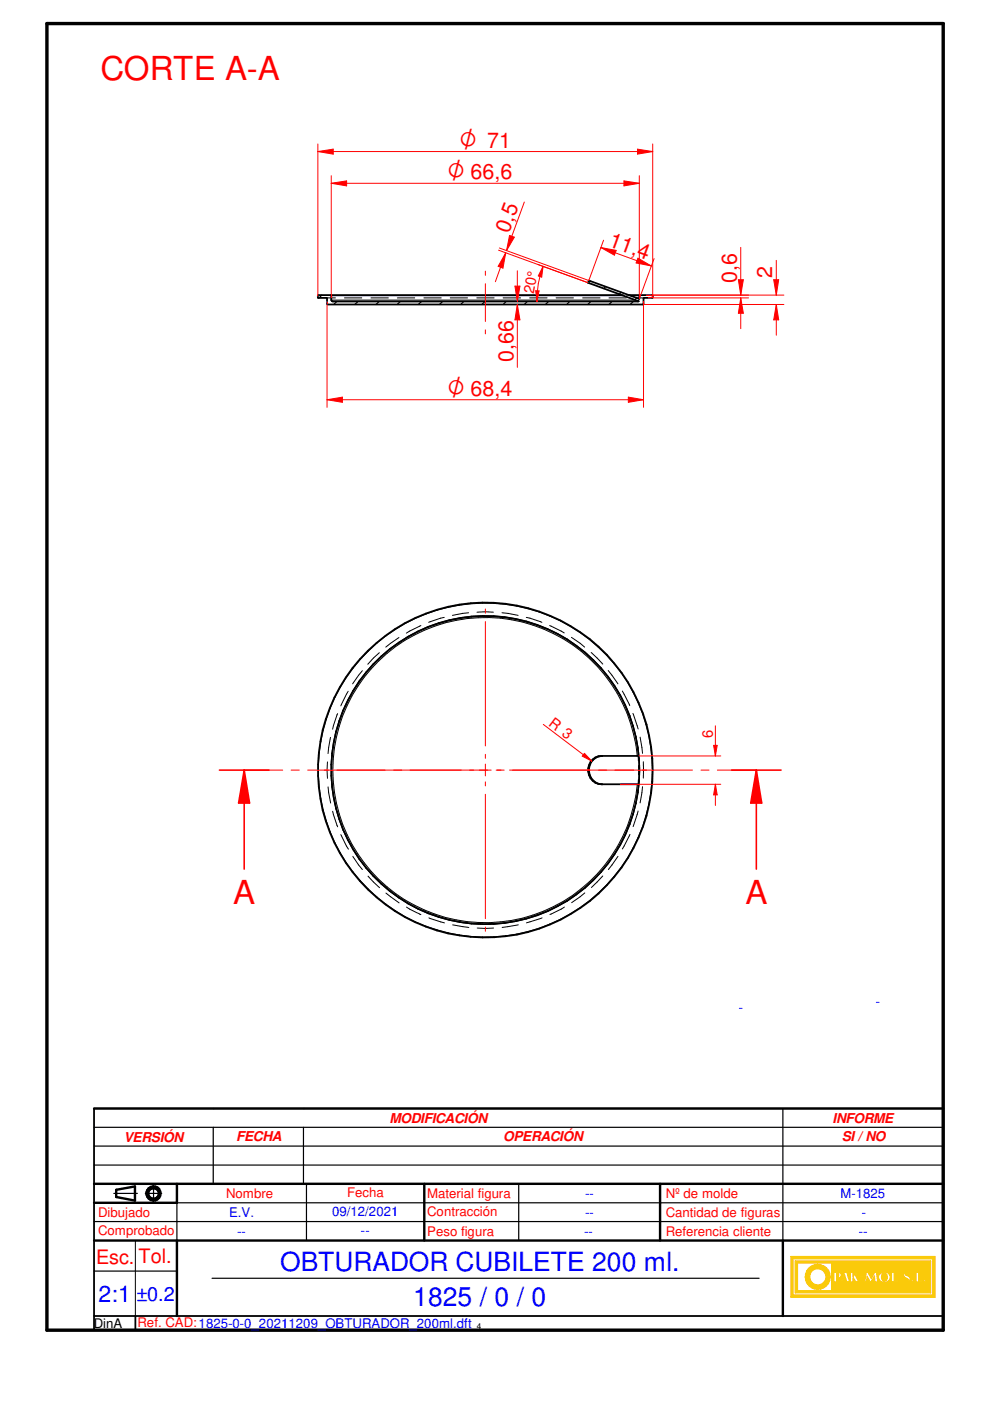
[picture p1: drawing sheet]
<svg xmlns="http://www.w3.org/2000/svg" width="210mm" height="297mm" viewBox="0 0 210 297" stroke-linecap="round" stroke-linejoin="round" font-family="sans-serif">
<path d="M9.9 5h190.1v277h-190.1z" fill="none" stroke="#000" stroke-width=".72"/>
<g fill="none" stroke="#000" stroke-width=".51">
<path d="M19.9 255h17.6M19.9 251h180.1M24.6 252.3v1.5M28.6 251.5v3.1M140 251v12M19.9 263h180.1M166 263v16"/>
<circle cx="32.5" cy="253" r="1.5"/>
<circle cx="32.6" cy="253" r="1.14"/>
</g>
<path d="M19.9 235v47h180.1v-47M19.9 279h180.1M28.7 279v3" fill="none" stroke="#000" stroke-width=".38"/>
<g fill="none" stroke="#000" stroke-width=".25">
<path d="M45.2 239v12M64.3 239v12M166 235v28M19.9 247h180.1M19.9 259h180.1M24.1 253h5M30.8 253h3.5M32.6 251.3v3.5M37.5 255v8M65 251v12M110 251v12M19.9 269.5h17.6"/>
<path d="M45 271h116"/>
</g>
<g fill="#faca0a">
<path d="M167.7 266.4v8.6h30.5v-8.6zM168.1 266.9h29.7v7.7h-29.7z" fill-rule="evenodd"/>
<path d="M168.6 267.3v6.8h28.7v-6.8zM193.1 271.5a.3 .3 0 0 1 .6 0 .3 .3 0 0 1-.6 0zM194.2 269.7h.6v1.9h.8v.2h-1.4zM195.9 271.4l.4-.1v.4l-.3 .1zM169.1 267.8h7.2v5.8h-7.2zM176.8 269.7h.8a.61 .61 0 0 1 .8 .5 .61 .61 0 0 1-.6 .7h-.4v.9h-.6zM179 269.7h.5l.6 2.1h-.6l-.1-.4h-.6l-.2 .4h-.2zM180.3 269.7h.5v.9l.8-.9h.3l-.5 .7 .7 1.4h-.7l-.5-.9-.1 .9h-.5zM182.2 270.6h.8v.2h-.8zM183.7 269.7h.3l.7 1.4 .8-1.4h.3l.3 2.1h-.6l-.1-1.2-.7 1.2h-.2l-.6-1.2-.2 1.2h-.4zM186.4 270.2a1.19 1.19 0 0 1 1.7-.4 1.19 1.19 0 0 1 .3 1.7 1.2 1.2 0 0 1-1.5 .2 1.2 1.2 0 0 1-.5-1.5zM189 269.7h.6v1.9h.8v.2h-1.4zM191.6 270a.73 .73 0 0 1 .8-.3 .73 .73 0 0 1 .6 .6l-.3 .1a.35 .35 0 0 0-.3-.5 .35 .35 0 0 0-.4 .4l.3 .1a.74 .74 0 0 1 .6 1.1 .74 .74 0 0 1-1.2 .1l-.1-.5h.2v.3a.35 .35 0 0 0 .5 .2 .35 .35 0 0 0 .1-.5 .88 .88 0 0 1-.8-1.1z" fill-rule="evenodd"/>
</g>
<g fill="none" stroke="#faca0a" stroke-width=".25">
<path d="M176.8 269.7h.8a.63 .63 0 0 1 .7 .3 .63 .63 0 0 1 0 .8l-.9 .1v.9h-.6zM179 269.7h.5l.6 2.1h-.6l-.1-.4h-.6l-.2 .4h-.2zM180.3 269.7h.5v.9l.8-.9h.3l-.5 .7 .7 1.4h-.7l-.5-.9-.1 .9h-.5zM183.7 269.7h.3l.7 1.4 .8-1.4h.3l.3 2.1h-.6l-.1-1.2-.7 1.2h-.2l-.6-1.2-.2 1.2h-.4zM186.4 270.2a1.19 1.19 0 0 1 1.7-.4 1.19 1.19 0 0 1 .3 1.7 1.2 1.2 0 0 1-1.5 .2 1.2 1.2 0 0 1-.5-1.5zM191.8 271.3h.1M192.2 271.7l-.4-.3v-.3h-.2a.73 .73 0 0 0 .4 .7 .73 .73 0 0 0 .8-.1M192.2 271.7h.1M192.2 269.7l-.4 .2-.2 .4a1.24 1.24 0 0 0 .9 1l.1 .1M192.3 269.7h.1M192.3 269.7l.6 .3 .1 .3-.3 .1a.35 .35 0 0 0-.3-.5 .35 .35 0 0 0-.4 .4l1 .6-.2 .8M192.3 270.4h.1"/>
<path d="M192.6 271.4h.1M192.6 271.4l-.4 .3M192.8 271.7h.1"/>
</g>
<path d="M171.3 269.1a2.65 2.65 0 0 1 2.9-.9 2.65 2.65 0 0 1 1.8 2.4h-.9a1.75 1.75 0 0 0-2.6-1.4 1.75 1.75 0 0 0 0 3 1.75 1.75 0 0 0 2.6-1.4h.9a2.66 2.66 0 0 1-3.6 2.4 2.66 2.66 0 0 1-1.1-4.1z" fill-rule="evenodd" fill="#faca0a"/>
<path d="M171.5 268.9a2.65 2.65 0 0 1 2.8-.7 2.65 2.65 0 0 1 1.7 2.4h-.9a1.74 1.74 0 0 0-2.6-1.4 1.74 1.74 0 0 0 0 3 1.74 1.74 0 0 0 2.6-1.4h.9a2.65 2.65 0 0 1-3.7 2.3 2.65 2.65 0 0 1-.8-4.2z" fill="none" stroke="#faca0a" stroke-width=".25"/>
<path d="M177.4 270l.4 .2v.4l-.3 .2h-.1z" fill-rule="evenodd" fill="#faca0a"/>
<path d="M177.4 270l.4 .2v.4l-.3 .2h-.1z" fill="none" stroke="#faca0a" stroke-width=".25"/>
<path d="M179.1 270.3l.2 .8h-.5z" fill="#faca0a"/>
<path d="M179.1 270.3l.2 .8h-.5z" fill="none" stroke="#faca0a" stroke-width=".25"/>
<path d="M187.1 270.2a.65 .65 0 0 1 .8-.1 .65 .65 0 0 1 .3 .7 .68 .68 0 0 1-.7 .9 .68 .68 0 0 1-.6-.9z" fill-rule="evenodd" fill="#faca0a"/>
<g fill="none" stroke="#faca0a" stroke-width=".25">
<path d="M167.7 266.4h30.5v8.6h-30.5zM168.1 266.9h29.7v7.7h-29.7zM168.6 267.3h28.7v6.8h-28.7zM169.1 267.8h7.2v5.8h-7.2zM182.2 270.6h.8v.2h-.8zM187.2 270l.3-.1a.9 .9 0 0 1 .6 .9 .9 .9 0 0 1-.6 .9 .96 .96 0 0 1-.3-1.7zM189 269.7h.6v1.9h.8v.2h-1.4zM194.2 269.7h.6v1.9h.8v.2h-1.4zM195.9 271.4l.4-.1v.4l-.3 .1z"/>
<circle cx="193.4" cy="271.5" r=".27"/>
</g>
<path d="M19.9 235h180.1M24.6 253.8l4 .8M28.6 251.5l-4 .8M37.5 251v4M90 251v12M37.5 263v16" fill="none" stroke="#000" stroke-width=".51"/>
<g fill="none" stroke="#000" stroke-width=".25">
<path d="M125.1 59.6l-.4 .4M68.2 62.6l-.6 .6M71.4 63.9l-.7 .7M75.9 63.9l-.7 .7M80.4 63.9l-.7 .7M84.9 63.9l-.7 .7M89.4 63.9l-.7 .7M93.9 63.9l-.7 .7M98.3 63.9l-.6 .7M102.8 63.9l-.6 .7M107.3 63.9l-.6 .7M111.8 63.9l-.6 .7"/>
<path d="M116.3 63.9l-.6 .7M120.8 63.9l-.7 .7M125.3 63.9l-.7 .7M128.4 60.8l-.4 .4M129.8 63.9l-.7 .7M131.7 62l-.4 .4M134.3 63.9l-.7 .7M135 63.2l-.4 .4M19.9 239h180.1M19.9 235h180.1M45.2 235h.1M64.3 235h.1"/>
<path d="M19.9 243h180.1M37.5 255h162.5"/>
</g>
<g fill="none" stroke="#000" stroke-width=".21">
<path d="M69.3 63.2h1.8M70.2 62.7h62M70.2 63.6h64.5M73 63.2h3.7M78.7 63.2h3.6M84.2 63.2h3.7M89.9 63.2h3.7M95.5 63.2h3.6M101.1 63.2h3.7M106.7 63.2h3.7M112.3 63.2h3.7M117.9 63.2h3.7"/>
<path d="M123.5 63.2h3.7M129.1 63.2h3.7M131.9 62.6h.4M132.8 62.6h.5M133.6 62.7h2M134.7 63.2h1.9M135.4 63.3v.1M135.4 63.7v.1M80.4 138.4l-2.4 2.4M84.6 135.2l-2.8 2M89.2 132.6l-3.1 1.6M94.2 130.9l-3.3 1.1"/>
<path d="M99.4 129.9l-3.5 .6M101.1 129.8h3.5M106.4 129.9l3.5 .6M111.6 130.9l3.3 1.1M116.5 132.6l3.1 1.6M121.2 135.1l2.8 2.1M125.3 138.3l2.5 2.5M70.1 156.3l-.5 3.5M71.6 151.3l-1.1 3.3M73.8 146.6l-1.5 3M76.8 142.2l-2 2.8M128.9 142.2l2.1 2.8"/>
<path d="M132 146.5l1.5 3.1M134.2 151.3l1.1 3.3M135.7 156.3l.5 3.4M69.4 161.5v3.5M69.6 166.8l.5 3.5M70.5 172l1.1 3.3M72.3 177l1.6 3M133.6 176.9l-1.6 3.1M135.1 160.3a32.3 32.3 0 0 0-47.1-25.8 32.3 32.3 0 0 0-6 53.4 32.3 32.3 0 0 0 51.7-14.7l1.1-4.6 .3-2.3M135.3 172l-1.1 3.3M135.3 160.3v1M135.3 165.3v1"/>
<path d="M135.4 162.3v2M136.2 166.8l-.5 3.4M136.4 161.5v3.5M74.8 181.6l2 2.8M78 185.8l2.5 2.4M81.8 189.4l2.8 2M86.2 192.3l3 1.6M90.9 194.6l3.3 1.1M96 196.1l3.4 .5M101.2 196.8h3.4M109.9 196.1l-3.4 .5M114.9 194.6l-3.3 1.1"/>
<path d="M119.7 192.3l-3.1 1.6M124 189.3l-2.8 2.1M127.8 185.7l-2.4 2.5M131 181.6l-2 2.8M28.7 263v16"/>
<circle cx="102.9" cy="163.3" r="32.7"/>
<circle cx="102.9" cy="163.3" r="35.4"/>
</g>
<g fill="none" stroke="#000" stroke-width=".38">
<path d="M70.1 62.6l.1 1 .4 .3h64.8l-10.7-4 .1-.4 10.8 3.9v-.8M131.9 62.6h-64.4l-.1 .5 1.9 .1v1.3l.2 .1h66.9v-1.3l.2-.1 1.8-.1-.1-.5h-5M127.5 166.3h7.9M127.7 160.3a3 3 0 0 0-2.8 2.7 3 3 0 0 0 2.1 3.2M135.4 160.3h-7.9a3 3 0 0 0-2.8 3.1 3 3 0 0 0 3 2.9"/>
<circle cx="102.9" cy="163.3" r="35.5"/>
<circle cx="102.9" cy="163.3" r="32.7"/>
</g>
<g fill="none" stroke="#f00" stroke-width=".21">
<path d="M67.4 30.5v32.4M67.4 32.1l3.3-.5v1.1zM138.4 30.5v32.4M102.9 57.5v.9M102.9 60.2v8M102.9 69.9v.9M102.9 129.1v.9M102.9 131.8v26.4M102.9 159.9v.9M68.7 163.3h.9M71.4 163.3h26.4M99.6 163.3h.8"/>
<path d="M101.6 163.3h2.5M102.9 162v2.5M102.9 165.8v.8M102.9 168.4v26.4M105.4 163.3h.8M108 163.3h26.4M136.2 163.3h.9M102.9 196.6v.8"/>
</g>
<path d="M67.4 32.1l3.3-.5v1.1z" fill="#f00"/>
<path d="M135.2 31.6l3.2 .5-3.2 .6z" fill="none" stroke="#f00" stroke-width=".21"/>
<path d="M135.2 31.6l3.2 .5-3.2 .6z" fill="#f00"/>
<path d="M67.4 32.1h71M69.3 63.9v22.5M136.4 63.9v22.5M69.3 84.8l3.3-.6v1.1z" fill="none" stroke="#f00" stroke-width=".21"/>
<path d="M69.3 84.8l3.3-.6v1.1z" fill="#f00"/>
<path d="M133.2 84.2l3.2 .6-3.2 .5z" fill="none" stroke="#f00" stroke-width=".21"/>
<path d="M133.2 84.2l3.2 .6-3.2 .5z" fill="#f00"/>
<path d="M70.2 37.3v25.9M70.2 38.9l3.3-.5v1zM135.6 37.3v25.7M69.3 84.8h67.1" fill="none" stroke="#f00" stroke-width=".21"/>
<path d="M70.2 38.9l3.3-.5v1z" fill="#f00"/>
<path d="M132.3 38.4l3.3 .5-3.3 .5z" fill="none" stroke="#f00" stroke-width=".21"/>
<path d="M132.3 38.4l3.3 .5-3.3 .5z" fill="#f00"/>
<path d="M70.2 38.9h65.4M164 59.3h1.1l-.5 3.3zM136.4 64.6h29.8M138.3 62.6h27.9" fill="none" stroke="#f00" stroke-width=".21"/>
<path d="M164 59.3h1.1l-.5 3.3z" fill="#f00"/>
<path d="M164.6 64.6l.5 3.2h-1.1z" fill="none" stroke="#f00" stroke-width=".21"/>
<path d="M164.6 64.6l.5 3.2h-1.1z" fill="#f00"/>
<path d="M156.5 59.3h1.1l-.5 3.3zM164.6 55.2v7.4M137 62.6h21.7M137.4 63.2h21.3M164.6 64.6v6.5" fill="none" stroke="#f00" stroke-width=".21"/>
<path d="M156.5 59.3h1.1l-.5 3.3z" fill="#f00"/>
<path d="M157.1 63.2l.5 3.2h-1.1z" fill="none" stroke="#f00" stroke-width=".21"/>
<path d="M157.1 63.2l.5 3.2h-1.1z" fill="#f00"/>
<path d="M157.1 52.5v10.1M109.2 60.7h1l-.5 3.2zM157.1 63.2v6.5" fill="none" stroke="#f00" stroke-width=".21"/>
<path d="M109.2 60.7h1l-.5 3.2z" fill="#f00"/>
<path d="M109.7 64.6l.5 3.2h-1z" fill="none" stroke="#f00" stroke-width=".21"/>
<path d="M109.7 64.6l.5 3.2h-1z" fill="#f00"/>
<path d="M105.7 53l19 6.9M105.9 52.6l18.9 6.9M108 49.9l1.1 .4-1.7 2.8zM109.7 57.4v6.5M109.7 64.6v13.3" fill="none" stroke="#f00" stroke-width=".21"/>
<path d="M108 49.9l1.1 .4-1.7 2.8z" fill="#f00"/>
<path d="M107.2 53.6l-.6 3.3-1-.4z" fill="none" stroke="#f00" stroke-width=".21"/>
<path d="M107.2 53.6l-.6 3.3-1-.4z" fill="#f00"/>
<path d="M107.2 53.6l-2.2 6.1M111.2 42.8l-3.8 10.3M127.4 52.5l3.2 .6-.3 1zM128 50.9l-3.2 8.6M138.7 54.8l-3.1 8.6" fill="none" stroke="#f00" stroke-width=".21"/>
<path d="M127.4 52.5l3.2 .6-.3 1z" fill="#f00"/>
<path d="M135.3 54.7l2.8 1.7-3.2-.6z" fill="none" stroke="#f00" stroke-width=".21"/>
<path d="M135.3 54.7l2.8 1.7-3.2-.6z" fill="#f00"/>
<path d="M114.1 56.1l10.6 3.8M115.1 56.5l-.2 2.3-.8-.3zM127.4 52.5l10.7 3.9" fill="none" stroke="#f00" stroke-width=".21"/>
<path d="M115.1 56.5l-.2 2.3-.8-.3z" fill="#f00"/>
<path d="M113.6 61.6l.7 .1-.5 2.2z" fill="none" stroke="#f00" stroke-width=".21"/>
<path d="M113.6 61.6l.7 .1-.5 2.2z" fill="#f00"/>
<path d="M115.1 56.5a20 20 0 0 0-1.3 7.4M151.3 158h.8l-.4 2.3zM131.5 166.3h21.3M135.4 160.3h17.4" fill="none" stroke="#f00" stroke-width=".21"/>
<path d="M151.3 158h.8l-.4 2.3z" fill="#f00"/>
<path d="M151.7 166.3l.4 2.2h-.8z" fill="none" stroke="#f00" stroke-width=".21"/>
<path d="M151.7 166.3l.4 2.2h-.8z" fill="#f00"/>
<path d="M115.2 153.6l10.3 7.8M123.9 159.7l1.6 1.7-2.1-1.1zM151.7 153.9v6.4M151.7 166.3v4.5" fill="none" stroke="#f00" stroke-width=".21"/>
<path d="M123.9 159.7l1.6 1.7-2.1-1.1z" fill="#f00"/>
<path d="M51.8 163.3h8.1M61.7 163.3h1.8M65.2 163.3h16.5M83.5 163.3h1.7M87 163.3h16.4M105.2 163.3h1.7M108.7 163.3h16.4M126.9 163.3h1.7M130.4 163.3h16.4M148.6 163.3h1.7M152.1 163.3h8.3" fill="none" stroke="#f00" stroke-width=".21"/>
<path d="M57 163.3h-5.2v21M155.1 163.3h5.3" fill="none" stroke="#f00" stroke-width=".34"/>
<path d="M51.8 163.3l1.1 7h-2.3z" fill="#f00"/>
<path d="M51.8 163.3l1.1 7h-2.3zM160.4 163.3v21" fill="none" stroke="#f00" stroke-width=".34"/>
<path d="M160.4 163.3l1.1 7h-2.3z" fill="#f00"/>
<path d="M46.5 163.3h5.3M160.4 163.3l1.1 7h-2.3zM160.4 163.3h5.2" fill="none" stroke="#f00" stroke-width=".34"/>
<g font-size="7" fill="#f00">
<text x="21.3" y="16.9">CORTE A-A</text>
<text x="49.4" y="191.8">A</text>
<text x="158" y="191.8">A</text>
</g>
<g font-size="5.6" fill="#00f">
<text x="59.4" y="269.4">OBTURADOR CUBILETE 200 ml.</text>
<text x="87.6" y="276.9">1825 / 0 / 0</text>
</g>
<g font-size="5" fill="#f00">
<text x="97.4" y="31.3">O 71</text>
<text x="94.9" y="38.1">O 66,6</text>
<text x="94.9" y="83.9">O 68,4</text>
</g>
<text font-size="4.9" fill="#00f" x="20.9" y="276">2:1</text>
<g font-size="4.5" fill="#f00">
<text x="107.9" y="49.6" transform="rotate(-70 107.9 49.6)">0,5</text>
<text x="128.9" y="52.2" transform="rotate(20 128.9 52.2)">11,4</text>
<text x="156.3" y="59.9" transform="rotate(-90 156.3 59.9)">0,6</text>
<text x="163.7" y="58.9" transform="rotate(-90 163.7 58.9)">2</text>
<text x="108.9" y="76.7" transform="rotate(-90 108.9 76.7)">0,66</text>
</g>
<g font-size="4.2" fill="#f00">
<text x="20.4" y="267.9">Esc.</text>
<text x="29.3" y="267.9">Tol.</text>
</g>
<text font-size="4.2" fill="#00f" x="28.9" y="275.8">±0.2</text>
<g font-size="3.1" fill="#f00">
<text x="113.2" y="62.4" transform="rotate(-80 113.2 62.4)">20°</text>
<text x="116.1" y="153.6" transform="rotate(37 116.1 153.6)">R 3</text>
<text x="151.1" y="156.4" transform="rotate(-90 151.1 156.4)">6</text>
</g>
<g font-size="2.9" fill="#f00">
<text x="82.6" y="238">MODIFICACIÓN</text>
<text x="176.5" y="238">INFORME</text>
<text x="26.2" y="242.1">VERSIÓN</text>
<text x="50.1" y="242">FECHA</text>
<text x="106.7" y="242">OPERACIÓN</text>
<text x="178.5" y="242">SI / NO</text>
</g>
<g font-size="2.8" fill="#00f">
<text x="156.6" y="214.5">-</text>
<text x="185.7" y="213.3">-</text>
<text x="48.6" y="258">E.V.</text>
<text x="70.4" y="257.9">09/12/2021</text>
<text x="124" y="258">--</text>
<text x="124" y="254">--</text>
<text x="178.2" y="254">M-1825</text>
<text x="182.8" y="257.9">-</text>
<text x="50.3" y="262">--</text>
<text x="76.5" y="261.9">--</text>
<text x="123.8" y="262">--</text>
<text x="182.1" y="262.1">--</text>
</g>
<g font-size="2.8" fill="#f00">
<text x="20.8" y="257.9">Dibujado</text>
<text x="47.9" y="254">Nombre</text>
<text x="73.6" y="253.8">Fecha</text>
<text x="90.6" y="253.9">Material figura</text>
<text x="90.6" y="257.9">Contracción</text>
<text x="141.1" y="254">Nº de molde</text>
<text x="141.1" y="257.9">Cantidad de figuras</text>
<text x="20.8" y="261.9">Comprobado</text>
<text x="90.6" y="262">Peso figura</text>
<text x="141.1" y="262">Referencia cliente</text>
<text x="29.2" y="281.4">Ref. CAD:1825-0-0_20211209_OBTURADOR_200ml.dft</text>
</g>
<text font-size="2.8" x="19.9" y="281.5">DinA</text>
<text font-size="1.7" x="101.1" y="281.7">4</text>
</svg>
